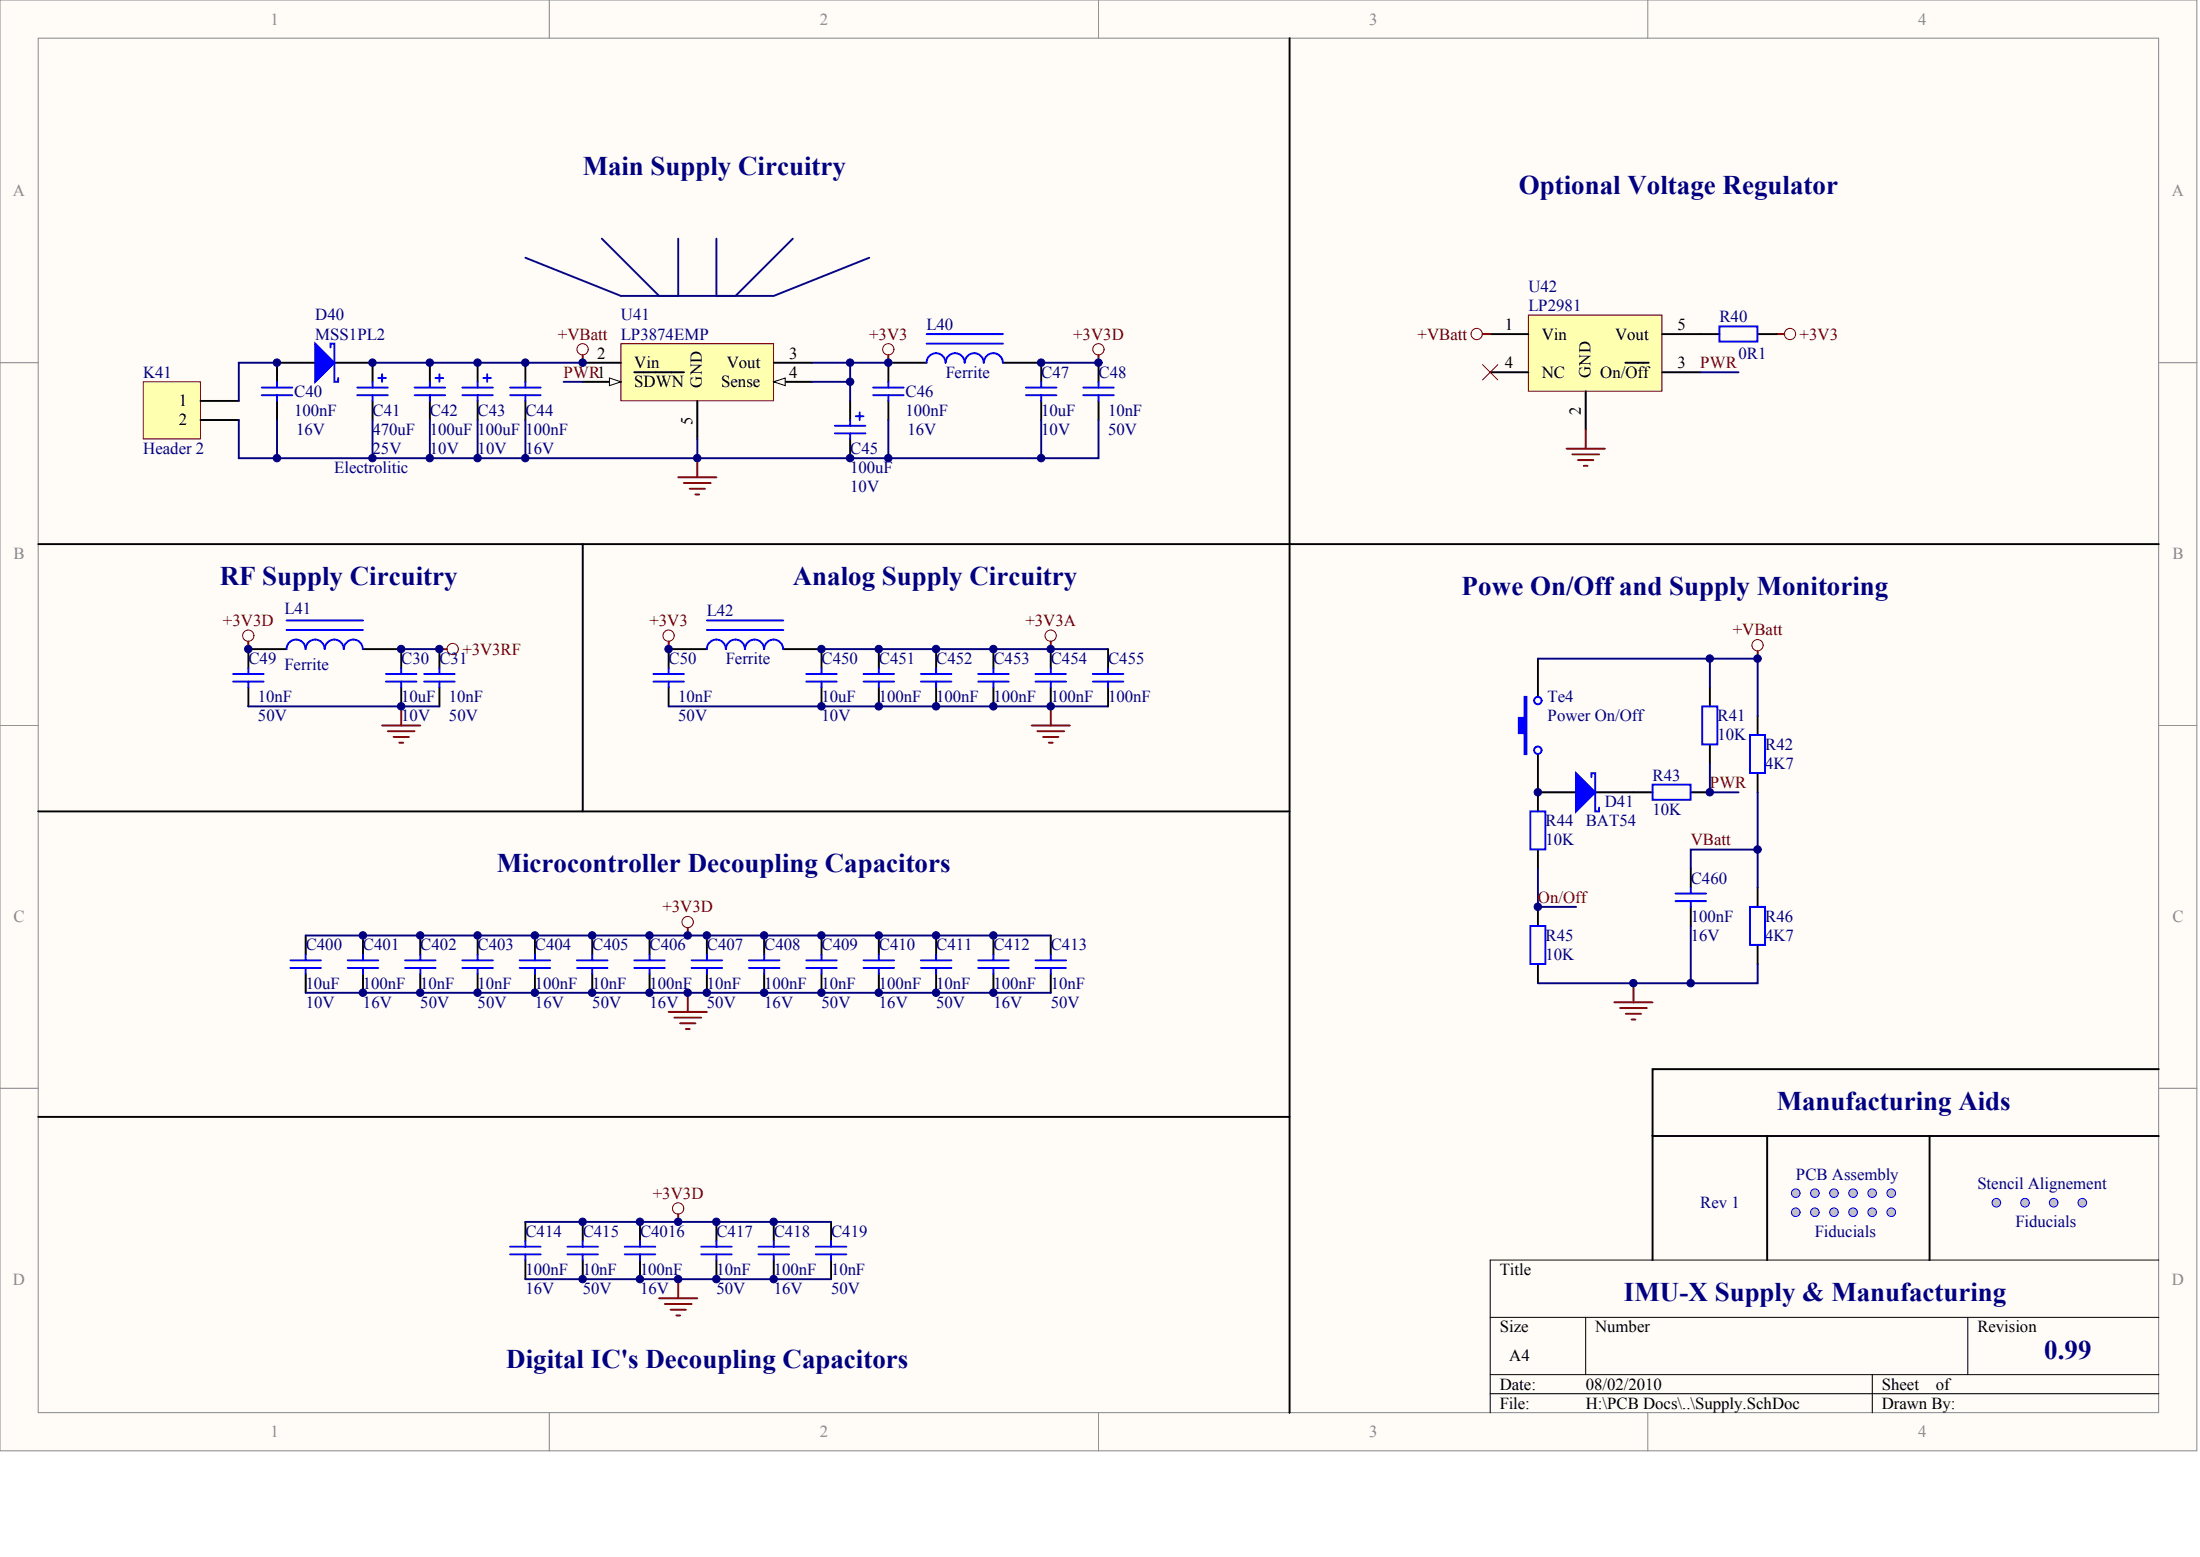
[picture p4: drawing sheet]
<svg xmlns="http://www.w3.org/2000/svg" width="840mm" height="594mm" viewBox="0 0 840 594" stroke-linecap="round" stroke-linejoin="round" font-family="sans-serif">
<g fill="#fffcf8" stroke="#85878c" stroke-width=".38">
<path d="M0 0h838.4v553.6h-838.4z"/>
<path d="M14.6 14.6h809.2v524.4h-809.2z"/>
</g>
<path d="M209.6 0v14.6M419.2 0v14.6M628.9 0v14.6M0 138.4h14.6M823.9 138.4h14.6M0 276.8h14.6M823.9 276.8h14.6M0 415.2h14.6M823.9 415.2h14.6M209.6 539.1v14.5M419.2 539.1v14.5M628.9 539.1v14.5" fill="none" stroke="#85878c" stroke-width=".38"/>
<path d="M823.9 480.8h-255.2v58.3M568.7 502.6h255.2M605.2 502.6v21.9M751 502.6v21.9M568.7 524.5h255.2M568.7 531.8h255.2M714.5 524.5v14.6" fill="none" stroke="#000" stroke-width=".38"/>
<path d="M583.3 120.2h51v29.1h-51z" fill="#ffffb0" stroke="#800000" stroke-width=".38"/>
<g fill="none" stroke="#000" stroke-width=".73">
<path d="M120.3 138.4h-14.6v7.3M127.6 138.4h14.6v7.3M164.1 138.4v7.3M182.3 138.4v7.3M353.6 138.4h-14.6v7.3M382.8 138.4h14.6v7.3M419.2 138.4v7.3M568.7 127.5h14.6M620.3 138.4h8.9M634.3 127.5h14.6M105.7 153v7.3M142.2 153v7.3"/>
<path d="M164.1 153v7.3M182.3 153v7.3M324.5 153v7.3M339 153v7.3M397.4 153v7.3M419.2 153v7.3M568.7 142h14.6M605.2 149.3v14.6M634.3 142h14.6M324.5 167.5v7.3M94.8 247.7h14.6M138.5 247.7h14.6v7.3"/>
<path d="M167.7 247.7v7.3M255.2 247.7h14.6M298.9 247.7h14.6v7.3M335.4 247.7v7.3M357.3 247.7v7.3M379.1 247.7v7.3M401 247.7v7.3M153.1 262.2v7.3M167.7 262.2v7.3M313.5 262.2v7.3M335.4 262.2v7.3M357.3 262.2v7.3"/>
<path d="M379.1 262.2v7.3M401 262.2v7.3M670.8 273.2v7.3M670.8 295v7.3M645.3 331.5v7.2M670.8 338.7v7.3M116.7 357v7.2M138.5 357v7.2M160.4 357v7.2M182.3 357v7.2M204.2 357v7.2M226 357v7.2"/>
<path d="M247.9 357v7.2M269.8 357v7.2M291.6 357v7.2M313.5 357v7.2M335.4 357v7.2M357.3 357v7.2M379.1 357v7.2M401 357v7.2M645.3 346v7.3M116.7 371.5v7.3M138.5 371.5v7.3M160.4 371.5v7.3"/>
<path d="M182.3 371.5v7.3M204.2 371.5v7.3M226 371.5v7.3M247.9 371.5v7.3M269.8 371.5v7.3M291.6 371.5v7.3M313.5 371.5v7.3M335.4 371.5v7.3M357.3 371.5v7.3M379.1 371.5v7.3M401 371.5v7.3M670.8 360.6v7.3"/>
<path d="M200.5 466.2v7.3M222.4 466.2v7.3M244.3 466.2v7.3M273.4 466.2v7.3M295.3 466.2v7.3M317.2 466.2v7.3M200.5 480.8v7.3M222.4 480.8v7.3M244.3 480.8v7.3M273.4 480.8v7.3M295.3 480.8v7.3M317.2 480.8v7.3"/>
</g>
<g fill="none" stroke="#800000" stroke-width=".73">
<path d="M339 135.5v2.9M419.2 135.5v2.9M266.1 174.8v7.3M258.8 182.1h14.6M261 184.3h10.2M263.2 186.5h5.8M265.4 188.7h1.5M94.8 244.8v2.9M167.7 247.7h2.9M255.2 244.8v2.9M401 244.8v2.9M145.8 276.8h14.6"/>
<path d="M148 279h10.2M153.1 269.5v7.3M393.7 276.8h14.6M395.9 279h10.2M401 269.5v7.3M150.2 281.2h5.8M152.4 283.4h1.4M398.1 281.2h5.8M400.3 283.4h1.4M262.5 354v3M262.5 378.8v7.3M255.2 386.1h14.6"/>
<path d="M257.4 388.3h10.2M259.6 390.5h5.8M261.8 392.6h1.4M258.8 463.3v2.9M251.5 495.4h14.6M253.7 497.5h10.2M255.9 499.7h5.9M258.8 488.1v7.3M258.1 501.9h1.5"/>
</g>
<path d="M565.8 139.1l5.8 5.9M571.6 139.1l-5.8 5.9" fill="none" stroke="#f00" stroke-width=".38"/>
<g fill="none" stroke="#00f" stroke-width=".73">
<path d="M126.1 132.6v-1.5h1.5v14.6h1.5v-1.5M353.6 131.1h29.2M353.6 127.5h29.2M360.8 138.4a3.6 3.6 0 0 0-3.6-3.6 3.6 3.6 0 0 0-3.6 3.6M368.1 138.4a3.6 3.6 0 0 0-3.6-3.6 3.6 3.6 0 0 0-3.6 3.6M375.4 138.4a3.6 3.6 0 0 0-3.6-3.6 3.6 3.6 0 0 0-3.6 3.6M382.7 138.4a3.6 3.6 0 0 0-3.6-3.6 3.6 3.6 0 0 0-3.6 3.6M99.9 150.8h11.7M99.9 147.9h11.7M105.7 145.7v2.2M105.7 150.8v2.2M136.3 150.8h11.7"/>
<path d="M136.3 147.9h11.7M142.2 145.7v2.2M142.2 150.8v2.2M144.4 144.2h2.9M145.8 142.8v2.9M158.2 150.8h11.7M158.2 147.9h11.7M164.1 145.7v2.2M164.1 150.8v2.2M166.2 144.2h3M167.7 142.8v2.9M176.4 150.8h11.7"/>
<path d="M176.4 147.9h11.7M182.3 145.7v2.2M182.3 150.8v2.2M184.5 144.2h2.9M185.9 142.8v2.9M326.6 158.8h3M328.1 157.3v3M333.2 150.8h11.7M333.2 147.9h11.7M339 145.7v2.2M339 150.8v2.2M391.5 150.8h11.7"/>
<path d="M391.5 147.9h11.7M397.4 145.7v2.2M397.4 150.8v2.2M413.4 150.8h11.7M413.4 147.9h11.7M419.2 145.7v2.2M419.2 150.8v2.2M318.6 162.4h11.7M318.6 165.4h11.7M324.5 160.3v2.1M324.5 165.4v2.1M109.4 236.8h29.1"/>
<path d="M269.8 236.8h29.1M109.4 240.4h29.1M116.6 247.7a3.6 3.6 0 0 0-3.6-3.7 3.6 3.6 0 0 0-3.6 3.7M123.9 247.7a3.6 3.6 0 0 0-3.6-3.7 3.6 3.6 0 0 0-3.6 3.7M131.2 247.7a3.6 3.6 0 0 0-3.6-3.7 3.6 3.6 0 0 0-3.7 3.7M138.5 247.7a3.6 3.6 0 0 0-3.7-3.7 3.6 3.6 0 0 0-3.6 3.7M147.3 257.1h11.6M153.1 255v2.1M161.9 257.1h11.6M167.7 255v2.1M269.8 240.4h29.1M277 247.7a3.6 3.6 0 0 0-3.6-3.7 3.6 3.6 0 0 0-3.6 3.7"/>
<path d="M291.6 247.7a3.6 3.6 0 0 0-3.7-3.7 3.6 3.6 0 0 0-3.6 3.7 3.6 3.6 0 0 0-3.6-3.7 3.6 3.6 0 0 0-3.6 3.7M298.9 247.7a3.6 3.6 0 0 0-3.6-3.7 3.6 3.6 0 0 0-3.7 3.7M307.7 257.1h11.7M313.5 255v2.1M329.6 257.1h11.6M335.4 255v2.1M351.4 257.1h11.7M357.3 255v2.1M373.3 257.1h11.7M379.1 255v2.1M395.2 257.1h11.6M401 255v2.1"/>
<path d="M147.3 260.1h11.6M153.1 260.1v2.1M161.9 260.1h11.6M167.7 260.1v2.1M307.7 260.1h11.7M313.5 260.1v2.1M329.6 260.1h11.6M335.4 260.1v2.1M351.4 260.1h11.7M357.3 260.1v2.1M373.3 260.1h11.7M379.1 260.1v2.1"/>
<path d="M395.2 260.1h11.6M401 260.1v2.1M667.9 280.5h5.7v14.5h-5.7zM645.3 338.7v2.2M639.4 340.9h11.7M639.4 343.8h11.7M645.3 343.8v2.2M667.9 346h5.7v14.5h-5.7zM110.8 369.3h11.7M110.8 366.4h11.7M116.7 364.2v2.2M116.7 369.3v2.2"/>
<path d="M132.7 369.3h11.7M132.7 366.4h11.7M138.5 364.2v2.2M138.5 369.3v2.2M154.6 369.3h11.6M154.6 366.4h11.6M160.4 364.2v2.2M160.4 369.3v2.2M176.4 369.3h11.7M176.4 366.4h11.7M182.3 364.2v2.2M182.3 369.3v2.2"/>
<path d="M198.3 369.3h11.7M198.3 366.4h11.7M204.2 364.2v2.2M204.2 369.3v2.2M220.2 369.3h11.7M220.2 366.4h11.7M226 364.2v2.2M226 369.3v2.2M242.1 369.3h11.6M242.1 366.4h11.6M247.9 364.2v2.2M247.9 369.3v2.2"/>
<path d="M263.9 369.3h11.7M263.9 366.4h11.7M269.8 364.2v2.2M269.8 369.3v2.2M285.8 369.3h11.7M285.8 366.4h11.7M291.6 364.2v2.2M291.6 369.3v2.2M307.7 369.3h11.7M307.7 366.4h11.7M313.5 364.2v2.2M313.5 369.3v2.2"/>
<path d="M329.6 369.3h11.6M329.6 366.4h11.6M335.4 364.2v2.2M335.4 369.3v2.2M351.4 369.3h11.7M351.4 366.4h11.7M357.3 364.2v2.2M357.3 369.3v2.2M373.3 369.3h11.7M373.3 366.4h11.7M379.1 364.2v2.2M379.1 369.3v2.2"/>
<path d="M395.2 369.3h11.6M395.2 366.4h11.6M401 364.2v2.2M401 369.3v2.2M194.7 475.7h11.6M194.7 478.6h11.6M200.5 473.5v2.2M200.5 478.6v2.2M216.5 475.7h11.7M216.5 478.6h11.7M222.4 473.5v2.2M222.4 478.6v2.2"/>
<path d="M238.4 475.7h11.7M238.4 478.6h11.7M244.3 473.5v2.2M244.3 478.6v2.2M267.6 475.7h11.7M267.6 478.6h11.7M273.4 473.5v2.2M273.4 478.6v2.2M289.5 475.7h11.6M289.5 478.6h11.6M295.3 473.5v2.2M295.3 478.6v2.2"/>
<path d="M311.3 475.7h11.7M311.3 478.6h11.7M317.2 473.5v2.2M317.2 478.6v2.2"/>
</g>
<g fill="none" stroke="#000080" stroke-width=".73">
<path d="M142.2 138.4h80.2M309.9 138.4h29.1M324.5 138.4v14.6M397.4 138.4h21.8M105.7 160.3v14.5h36.5M142.2 160.3v14.5h196.8v-14.5M164.1 160.3v14.5M182.3 160.3v14.5M339 174.8h58.4M397.4 160.3v14.5h21.8v-14.5M153.1 247.7h14.6M313.5 247.7h109.4"/>
<path d="M116.7 357h284.3M116.7 378.8h284.3M200.5 466.2h116.7M200.5 488.1h116.7"/>
</g>
<g fill="none" stroke="#800000" stroke-width=".38">
<circle cx="339" cy="133.3" r="2.15"/>
<circle cx="419.2" cy="133.3" r="2.15"/>
<circle cx="94.7" cy="242.5" r="2.15"/>
<circle cx="172.8" cy="247.6" r="2.15"/>
<circle cx="255.2" cy="242.5" r="2.15"/>
<circle cx="401" cy="242.5" r="2.15"/>
<circle cx="262.4" cy="351.8" r="2.15"/>
<circle cx="258.8" cy="461.1" r="2.15"/>
</g>
<path d="M120.3 131.1l7.3 7.3-7.3 7.3z" fill="#00f" stroke="#00f" stroke-width=".73"/>
<g fill="#c0c0c0" stroke="#00f" stroke-width=".38">
<circle cx="685.3" cy="455.3" r="1.64"/>
<circle cx="692.6" cy="455.3" r="1.64"/>
<circle cx="685.3" cy="462.5" r="1.64"/>
<circle cx="692.6" cy="462.5" r="1.64"/>
<circle cx="699.9" cy="455.3" r="1.64"/>
<circle cx="699.9" cy="462.5" r="1.64"/>
<circle cx="707.2" cy="455.3" r="1.64"/>
<circle cx="707.2" cy="462.5" r="1.64"/>
<circle cx="761.9" cy="458.9" r="1.64"/>
<circle cx="783.8" cy="458.9" r="1.64"/>
<circle cx="772.8" cy="458.9" r="1.64"/>
<circle cx="794.7" cy="458.9" r="1.64"/>
</g>
<path d="M54.7 145.7h21.8v21.8h-21.8z" fill="#ffffb0" stroke="#800000" stroke-width=".38"/>
<path d="M76.6 153h14.5M76.6 160.3h14.5" fill="none" stroke="#000" stroke-width=".73"/>
<path d="M237 131.1h58.2v21.8h-58.2z" fill="#ffffb0" stroke="#800000" stroke-width=".38"/>
<path d="M222.4 145.7h14.6" fill="none" stroke="#000" stroke-width=".73"/>
<path d="M232.6 144.2l4.4 1.5-4.4 1.4z" fill="#fffcf8" stroke="#000" stroke-width=".38"/>
<path d="M222.4 138.4h14.6M295.3 138.4h14.6M242.1 142h18.9M295.3 145.7h14.6" fill="none" stroke="#000" stroke-width=".73"/>
<path d="M295.3 145.7l4.4-1.5v2.9z" fill="#fffcf8" stroke="#000" stroke-width=".38"/>
<path d="M266.1 153v14.5M586.9 251.3v14.6M652.6 262.2v7.3M586.9 287.7v21.9M652.6 284.1v7.3M586.9 302.3h14.6M608.8 302.3h21.9M645.3 302.3h7.3M586.9 324.2v7.3M586.9 346v7.3M586.9 367.9v7.3" fill="none" stroke="#000" stroke-width=".73"/>
<g fill="none" stroke="#00f" stroke-width=".73">
<path d="M649.6 269.5h5.8v14.5h-5.8zM607.4 296.5v-1.5h1.4v14.6h1.5v-1.5M630.7 299.4h14.5v5.8h-14.5zM584 309.6h5.8v14.5h-5.8zM584 353.3h5.8v14.5h-5.8z"/>
<circle cx="586.9" cy="267.3" r="1.42"/>
<circle cx="586.9" cy="286.3" r="1.42"/>
</g>
<path d="M200.5 98.3l36.5 14.6h58.3l36.4-14.6M229.7 91.1l21.8 21.8h7.3v-21.8M273.4 91.1v21.8h7.3l21.9-21.8" fill="none" stroke="#0c0087" stroke-width=".73"/>
<g fill="none" stroke="#000080" stroke-width=".73">
<path d="M105.7 138.4h-14.6v14.6M215.1 145.7h7.3M309.9 145.7h14.6M91.1 160.3v14.5h14.6M266.1 167.5v7.3M586.9 251.3h83.9v21.9M652.6 251.3v10.9M652.6 291.4v10.9h10.9M670.8 302.3v21.9h-25.5v7.3M586.9 331.5v14.5h14.6M670.8 324.2v14.5M645.3 353.3v21.9h-58.4"/>
<path d="M670.8 367.9v7.3h-25.5"/>
</g>
<g fill="#00f" stroke="#00f" stroke-width=".73">
<path d="M601.5 295l7.3 7.3-7.3 7.3z"/>
<path d="M581.8 265.9h.8v21.8h-.8v-8h-2.2v-5.8h2.2z" fill-rule="evenodd"/>
</g>
<g fill="none" stroke="#800000" stroke-width=".38">
<circle cx="222.3" cy="133.3" r="2.15"/>
<circle cx="670.8" cy="246.2" r="2.15"/>
</g>
<path d="M222.4 135.5v2.9M670.8 248.4v2.9M623.4 375.2v7.2M616.1 382.4h14.6M618.3 384.6h10.2M620.5 386.8h5.8M622.7 389h1.4" fill="none" stroke="#800000" stroke-width=".73"/>
<g fill="#c0c0c0" stroke="#00f" stroke-width=".38">
<circle cx="714.5" cy="455.3" r="1.64"/>
<circle cx="721.8" cy="455.3" r="1.64"/>
<circle cx="714.5" cy="462.5" r="1.64"/>
<circle cx="721.8" cy="462.5" r="1.64"/>
</g>
<g fill="none" stroke="#000" stroke-width=".73">
<path d="M492.2 14.6v524.5M200.5 138.4v7.3M648.9 127.5h7.3M670.8 127.5h7.3M200.5 153v7.3M14.6 207.6h809.3M222.4 207.6v102M94.8 247.7v7.3M255.2 247.7v7.3M422.9 247.7v7.3M94.8 262.2v7.3M255.2 262.2v7.3"/>
<path d="M422.9 262.2v7.3M14.6 309.6h477.6M823.9 407.9h-193.2v25.5M14.6 426.2h477.6M674.4 433.4v47.4M736.4 433.4v47.4M823.9 433.4h-193.2v47.4"/>
</g>
<g fill="none" stroke="#00f" stroke-width=".73">
<path d="M656.2 124.6h14.5v5.7h-14.5zM194.7 147.9h11.6M194.7 150.8h11.6M200.5 145.7v2.2M200.5 150.8v2.2M89 257.1h11.6M94.8 255v2.1M249.4 257.1h11.6M255.2 255v2.1M417.1 257.1h11.6M422.9 255v2.1M89 260.1h11.6"/>
<path d="M94.8 260.1v2.1M249.4 260.1h11.6M255.2 260.1v2.1M417.1 260.1h11.6M422.9 260.1v2.1"/>
</g>
<path d="M648.9 142h14.6M200.5 160.3v14.5M94.8 269.5h72.9M255.2 269.5h167.7" fill="none" stroke="#000080" stroke-width=".73"/>
<g fill="none" stroke="#800000" stroke-width=".38">
<circle cx="563.6" cy="127.4" r="2.15"/>
<circle cx="683.1" cy="127.4" r="2.15"/>
</g>
<path d="M565.8 127.5h2.9M678.1 127.5h2.9M597.9 171.2h14.6M600.1 173.4h10.2M602.2 175.6h5.9M604.4 177.7h1.5M605.2 163.9v7.3" fill="none" stroke="#800000" stroke-width=".73"/>
<g fill="#000080" stroke="#000080" stroke-width=".38">
<circle cx="94.7" cy="247.6" r="1.42"/>
<circle cx="105.7" cy="174.8" r="1.42"/>
<circle cx="105.7" cy="138.4" r="1.42"/>
<circle cx="138.5" cy="378.8" r="1.42"/>
<circle cx="138.5" cy="356.9" r="1.42"/>
<circle cx="142.1" cy="174.8" r="1.42"/>
<circle cx="142.1" cy="138.4" r="1.42"/>
<circle cx="153.1" cy="269.5" r="1.42"/>
<circle cx="153.1" cy="247.6" r="1.42"/>
<circle cx="160.4" cy="378.8" r="1.42"/>
<circle cx="160.4" cy="356.9" r="1.42"/>
<circle cx="164" cy="174.8" r="1.42"/>
<circle cx="164" cy="138.4" r="1.42"/>
<circle cx="167.7" cy="247.6" r="1.42"/>
<circle cx="182.2" cy="378.8" r="1.42"/>
<circle cx="182.2" cy="356.9" r="1.42"/>
<circle cx="182.2" cy="174.8" r="1.42"/>
<circle cx="182.2" cy="138.4" r="1.42"/>
<circle cx="200.5" cy="174.8" r="1.42"/>
<circle cx="200.5" cy="138.4" r="1.42"/>
<circle cx="204.1" cy="378.8" r="1.42"/>
<circle cx="204.1" cy="356.9" r="1.42"/>
<circle cx="222.3" cy="488" r="1.42"/>
<circle cx="222.3" cy="466.2" r="1.42"/>
<circle cx="222.3" cy="138.4" r="1.42"/>
<circle cx="226" cy="378.8" r="1.42"/>
<circle cx="226" cy="356.9" r="1.42"/>
<circle cx="244.2" cy="488" r="1.42"/>
<circle cx="244.2" cy="466.2" r="1.42"/>
<circle cx="247.9" cy="378.8" r="1.42"/>
<circle cx="247.9" cy="356.9" r="1.42"/>
<circle cx="255.2" cy="247.6" r="1.42"/>
<circle cx="258.8" cy="488" r="1.42"/>
<circle cx="258.8" cy="466.2" r="1.42"/>
<circle cx="262.4" cy="378.8" r="1.42"/>
<circle cx="262.4" cy="356.9" r="1.42"/>
<circle cx="266.1" cy="174.8" r="1.42"/>
<circle cx="269.7" cy="378.8" r="1.42"/>
<circle cx="269.7" cy="356.9" r="1.42"/>
<circle cx="273.4" cy="488" r="1.42"/>
<circle cx="273.4" cy="466.2" r="1.42"/>
<circle cx="291.6" cy="378.8" r="1.42"/>
<circle cx="291.6" cy="356.9" r="1.42"/>
<circle cx="295.3" cy="488" r="1.42"/>
<circle cx="295.3" cy="466.2" r="1.42"/>
<circle cx="313.5" cy="378.8" r="1.42"/>
<circle cx="313.5" cy="356.9" r="1.42"/>
<circle cx="313.5" cy="269.5" r="1.42"/>
<circle cx="313.5" cy="247.6" r="1.42"/>
<circle cx="324.4" cy="174.8" r="1.42"/>
<circle cx="324.4" cy="145.7" r="1.42"/>
<circle cx="324.4" cy="138.4" r="1.42"/>
<circle cx="335.4" cy="378.8" r="1.42"/>
<circle cx="335.4" cy="356.9" r="1.42"/>
<circle cx="335.4" cy="269.5" r="1.42"/>
<circle cx="335.4" cy="247.6" r="1.42"/>
<circle cx="339" cy="174.8" r="1.42"/>
<circle cx="339" cy="138.4" r="1.42"/>
<circle cx="357.2" cy="378.8" r="1.42"/>
<circle cx="357.2" cy="356.9" r="1.42"/>
<circle cx="357.2" cy="269.5" r="1.42"/>
<circle cx="357.2" cy="247.6" r="1.42"/>
<circle cx="379.1" cy="378.8" r="1.42"/>
<circle cx="379.1" cy="356.9" r="1.42"/>
<circle cx="379.1" cy="269.5" r="1.42"/>
<circle cx="379.1" cy="247.6" r="1.42"/>
<circle cx="397.3" cy="174.8" r="1.42"/>
<circle cx="397.3" cy="138.4" r="1.42"/>
<circle cx="401" cy="269.5" r="1.42"/>
<circle cx="401" cy="247.6" r="1.42"/>
<circle cx="419.2" cy="138.4" r="1.42"/>
<circle cx="586.9" cy="346" r="1.42"/>
<circle cx="586.9" cy="302.3" r="1.42"/>
<circle cx="623.4" cy="375.1" r="1.42"/>
<circle cx="645.2" cy="375.1" r="1.42"/>
<circle cx="652.5" cy="302.3" r="1.42"/>
<circle cx="652.5" cy="251.3" r="1.42"/>
<circle cx="670.8" cy="324.1" r="1.42"/>
<circle cx="670.8" cy="251.3" r="1.42"/>
</g>
<g font-size="10.3" fill="#000080">
<text x="222.4" y="66.7">Main Supply Circuitry</text>
<text x="579.6" y="74">Optional Voltage Regulator</text>
<text x="83.8" y="223.3">RF Supply Circuitry</text>
<text x="302.6" y="223.3">Analog Supply Circuitry</text>
<text x="557.8" y="227">Powe On/Off and Supply Monitoring</text>
<text x="189.6" y="332.6">Microcontroller Decoupling Capacitors</text>
<text x="678.1" y="423.7">Manufacturing Aids</text>
<text x="619.7" y="496.5">IMU-X Supply &amp; Manufacturing</text>
<text x="193.2" y="522">Digital IC's Decoupling Capacitors</text>
<text x="780.2" y="518.4">0.99</text>
</g>
<g font-size="6.4" fill="#85878c">
<text x="103.2" y="9.3">1</text>
<text x="312.9" y="9.3">2</text>
<text x="522.5" y="9.3">3</text>
<text x="732.1" y="9.3">4</text>
<text x="5" y="74.9">A</text>
<text x="828.9" y="74.9">A</text>
<text x="5.2" y="213.3">B</text>
<text x="829.1" y="213.3">B</text>
<text x="5.2" y="351.7">C</text>
<text x="829.1" y="351.7">C</text>
<text x="5" y="490.1">D</text>
<text x="828.9" y="490.1">D</text>
<text x="103.2" y="548.4">1</text>
<text x="312.9" y="548.4">2</text>
<text x="522.5" y="548.4">3</text>
<text x="732.1" y="548.4">4</text>
</g>
<g font-size="6.4" fill="#000080">
<text x="583.3" y="111.3">U42</text>
<text x="583.3" y="118.6">LP2981</text>
<text x="120.3" y="122.3">D40</text>
<text x="237" y="122.3">U41</text>
<text x="353.6" y="125.9">L40</text>
<text x="656.2" y="123">R40</text>
<text x="120.3" y="129.5">MSS1PL2</text>
<text x="237" y="129.5">LP3874EMP</text>
<text x="663.5" y="136.8">0R1</text>
<text x="54.7" y="144.1">K41</text>
<text x="360.9" y="144.1">Ferrite</text>
<text x="397.4" y="144.1">C47</text>
<text x="419.2" y="144.1">C48</text>
<text x="112.3" y="151.4">C40</text>
<text x="345.6" y="151.4">C46</text>
<text x="112.3" y="158.7">100nF</text>
<text x="142.2" y="158.7">C41</text>
<text x="164.1" y="158.7">C42</text>
<text x="182.3" y="158.7">C43</text>
<text x="200.5" y="158.7">C44</text>
<text x="345.6" y="158.7">100nF</text>
<text x="397.4" y="158.7">10uF</text>
<text x="422.9" y="158.7">10nF</text>
<text x="113" y="166">16V</text>
<text x="142.2" y="166">470uF</text>
<text x="164.1" y="166">100uF 100uF 100nF</text>
<text x="346.3" y="166">16V</text>
<text x="397.4" y="166">10V</text>
<text x="422.9" y="166">50V</text>
<text x="54.7" y="173.3">Header 2</text>
<text x="142.2" y="173.3">25V</text>
<text x="164.1" y="173.3">10V</text>
<text x="182.3" y="173.3">10V</text>
<text x="200.5" y="173.3">16V</text>
<text x="324.5" y="173.3">C45</text>
<text x="127.6" y="180.5">Electrolitic</text>
<text x="324.5" y="180.5">100uF</text>
<text x="324.5" y="187.8">10V</text>
<text x="108.6" y="234.4">L41</text>
<text x="269.8" y="235.2">L42</text>
<text x="94.8" y="253.4">C49</text>
<text x="108.6" y="255.6">Ferrite</text>
<text x="153.1" y="253.4">C30 C31</text>
<text x="255.2" y="253.4">C50</text>
<text x="277.1" y="253.4">Ferrite</text>
<text x="313.5" y="253.4">C450</text>
<text x="335.4" y="253.4">C451</text>
<text x="357.3" y="253.4">C452</text>
<text x="379.1" y="253.4">C453</text>
<text x="401" y="253.4">C454</text>
<text x="422.9" y="253.4">C455</text>
<text x="98.4" y="268">10nF</text>
<text x="153.1" y="268">10uF</text>
<text x="171.3" y="268">10nF</text>
<text x="258.8" y="268">10nF</text>
<text x="313.5" y="268">10uF</text>
<text x="335.4" y="268">100nF</text>
<text x="357.3" y="268">100nF</text>
<text x="379.1" y="268">100nF</text>
<text x="401" y="268">100nF</text>
<text x="422.9" y="268">100nF</text>
<text x="590.6" y="268">Te4</text>
<text x="98.4" y="275.2">50V</text>
<text x="153.1" y="275.2">10V</text>
<text x="171.3" y="275.2">50V</text>
<text x="258.8" y="275.2">50V</text>
<text x="313.5" y="275.2">10V</text>
<text x="590.6" y="275.2">Power On/Off</text>
<text x="655.5" y="275.2">R41</text>
<text x="655.5" y="282.5">10K</text>
<text x="673.7" y="286.2">R42</text>
<text x="673.7" y="293.5">4K7</text>
<text x="630.7" y="297.8">R43</text>
<text x="612.5" y="308">D41</text>
<text x="630.7" y="310.9">10K</text>
<text x="589.9" y="315.3">R44</text>
<text x="605.2" y="315.3">BAT54</text>
<text x="589.9" y="322.6">10K</text>
<text x="645.3" y="337.2">C460</text>
<text x="645.3" y="351.7">100nF</text>
<text x="673.7" y="351.7">R46</text>
<text x="589.9" y="359">R45</text>
<text x="645.3" y="359">16V</text>
<text x="673.7" y="359">4K7</text>
<text x="116.7" y="362.7">C400</text>
<text x="138.5" y="362.7">C401</text>
<text x="160.4" y="362.7">C402</text>
<text x="182.3" y="362.7">C403</text>
<text x="204.2" y="362.7">C404</text>
<text x="226" y="362.7">C405</text>
<text x="247.9" y="362.7">C406</text>
<text x="269.8" y="362.7">C407</text>
<text x="291.6" y="362.7">C408</text>
<text x="313.5" y="362.7">C409</text>
<text x="335.4" y="362.7">C410</text>
<text x="357.3" y="362.7">C411</text>
<text x="379.1" y="362.7">C412</text>
<text x="401" y="362.7">C413</text>
<text x="589.9" y="366.3">10K</text>
<text x="116.7" y="377.2">10uF</text>
<text x="138.5" y="377.2">100nF</text>
<text x="160.4" y="377.2">10nF</text>
<text x="182.3" y="377.2">10nF</text>
<text x="204.2" y="377.2">100nF</text>
<text x="226" y="377.2">10nF</text>
<text x="247.9" y="377.2">100nF</text>
<text x="269.8" y="377.2">10nF</text>
<text x="291.6" y="377.2">100nF</text>
<text x="313.5" y="377.2">10nF</text>
<text x="335.4" y="377.2">100nF</text>
<text x="357.3" y="377.2">10nF</text>
<text x="379.1" y="377.2">100nF</text>
<text x="401" y="377.2">10nF</text>
<text x="116.7" y="384.5">10V</text>
<text x="138.5" y="384.5">16V</text>
<text x="160.4" y="384.5">50V</text>
<text x="182.3" y="384.5">50V</text>
<text x="204.2" y="384.5">16V</text>
<text x="226" y="384.5">50V</text>
<text x="247.9" y="384.5">16V</text>
<text x="269.8" y="384.5">50V</text>
<text x="291.6" y="384.5">16V</text>
<text x="313.5" y="384.5">50V</text>
<text x="335.4" y="384.5">16V</text>
<text x="357.3" y="384.5">50V</text>
<text x="379.1" y="384.5">16V</text>
<text x="401" y="384.5">50V</text>
<text x="685.4" y="450.1">PCB Assembly</text>
<text x="754.6" y="453.7">Stencil Alignement</text>
<text x="648.9" y="461">Rev 1</text>
<text x="200.5" y="471.9">C414</text>
<text x="222.4" y="471.9">C415</text>
<text x="244.3" y="471.9">C4016</text>
<text x="273.4" y="471.9">C417</text>
<text x="295.3" y="471.9">C418</text>
<text x="317.2" y="471.9">C419</text>
<text x="692.7" y="471.9">Fiducials</text>
<text x="769.2" y="468.3">Fiducials</text>
<text x="200.5" y="486.5">100nF</text>
<text x="222.4" y="486.5">10nF</text>
<text x="244.3" y="486.5">100nF</text>
<text x="273.4" y="486.5">10nF</text>
<text x="295.3" y="486.5">100nF</text>
<text x="317.2" y="486.5">10nF</text>
<text x="200.5" y="493.8">16V</text>
<text x="222.4" y="493.8">50V</text>
<text x="244.3" y="493.8">16V</text>
<text x="273.4" y="493.8">50V</text>
<text x="295.3" y="493.8">16V</text>
<text x="317.2" y="493.8">50V</text>
</g>
<g font-size="6.4">
<text x="574.3" y="125.9">1</text>
<text x="640.2" y="125.9">5</text>
<text x="588.4" y="129.5">Vin</text>
<text x="616.4" y="129.5">Vout</text>
<text x="227.9" y="136.8">2</text>
<text x="301.1" y="136.8">3</text>
<text x="242.1" y="140.5">Vin</text>
<text x="277.4" y="140.5">Vout</text>
<text x="574.3" y="140.5">4</text>
<text x="640.2" y="140.5">3</text>
<text x="242.1" y="147.8">SDWN</text>
<text x="275.2" y="147.8">Sense</text>
<text x="301.1" y="144.1">4</text>
<text x="588.4" y="144.1">NC</text>
<text x="610.7" y="144.1">On/Off</text>
<text x="68.2" y="155">1</text>
<text x="68.2" y="162.3">2</text>
<text x="572.4" y="486.5">Title</text>
<text x="572.4" y="508.4">Size</text>
<text x="608.8" y="508.4">Number</text>
<text x="754.6" y="508.4">Revision</text>
<text x="576" y="519.3">A4</text>
<text x="572.4" y="530.2">Date:</text>
<text x="605.2" y="530.2">08/02/2010</text>
<text x="718.2" y="530.2">Sheet</text>
<text x="738.8" y="530.2">of</text>
<text x="572.4" y="537.5">File:</text>
<text x="605.2" y="537.5">H:\PCB Docs\..\Supply.SchDoc</text>
<text x="718.2" y="537.5">Drawn By:</text>
</g>
<g font-size="6.4" fill="#800000">
<text x="212.9" y="129.5">+VBatt</text>
<text x="331.7" y="129.5">+3V3</text>
<text x="409.5" y="129.5">+3V3D</text>
<text x="541" y="129.5">+VBatt</text>
<text x="686.8" y="129.5">+3V3</text>
<text x="648.9" y="140.5">PWR</text>
<text x="215.1" y="144.1">PWR1</text>
<text x="85.1" y="238.8">+3V3D</text>
<text x="247.8" y="238.8">+3V3</text>
<text x="391.3" y="238.8">+3V3A</text>
<text x="661.3" y="242.5">+VBatt</text>
<text x="176.4" y="249.7">+3V3RF</text>
<text x="652.6" y="300.7">PWR</text>
<text x="645.3" y="322.6">VBatt</text>
<text x="586.9" y="344.4">On/Off</text>
<text x="252.8" y="348.1">+3V3D</text>
<text x="249.1" y="457.4">+3V3D</text>
</g>
<g font-size="6.3">
<text x="267.9" y="147.9" transform="rotate(-90 267.9 147.9)">GND</text>
<text x="606.9" y="144.2" transform="rotate(-90 606.9 144.2)">GND</text>
<text x="603.3" y="158.4" transform="rotate(-90 603.3 158.4)">2</text>
<text x="264.3" y="162.1" transform="rotate(-90 264.3 162.1)">5</text>
</g>
</svg>
